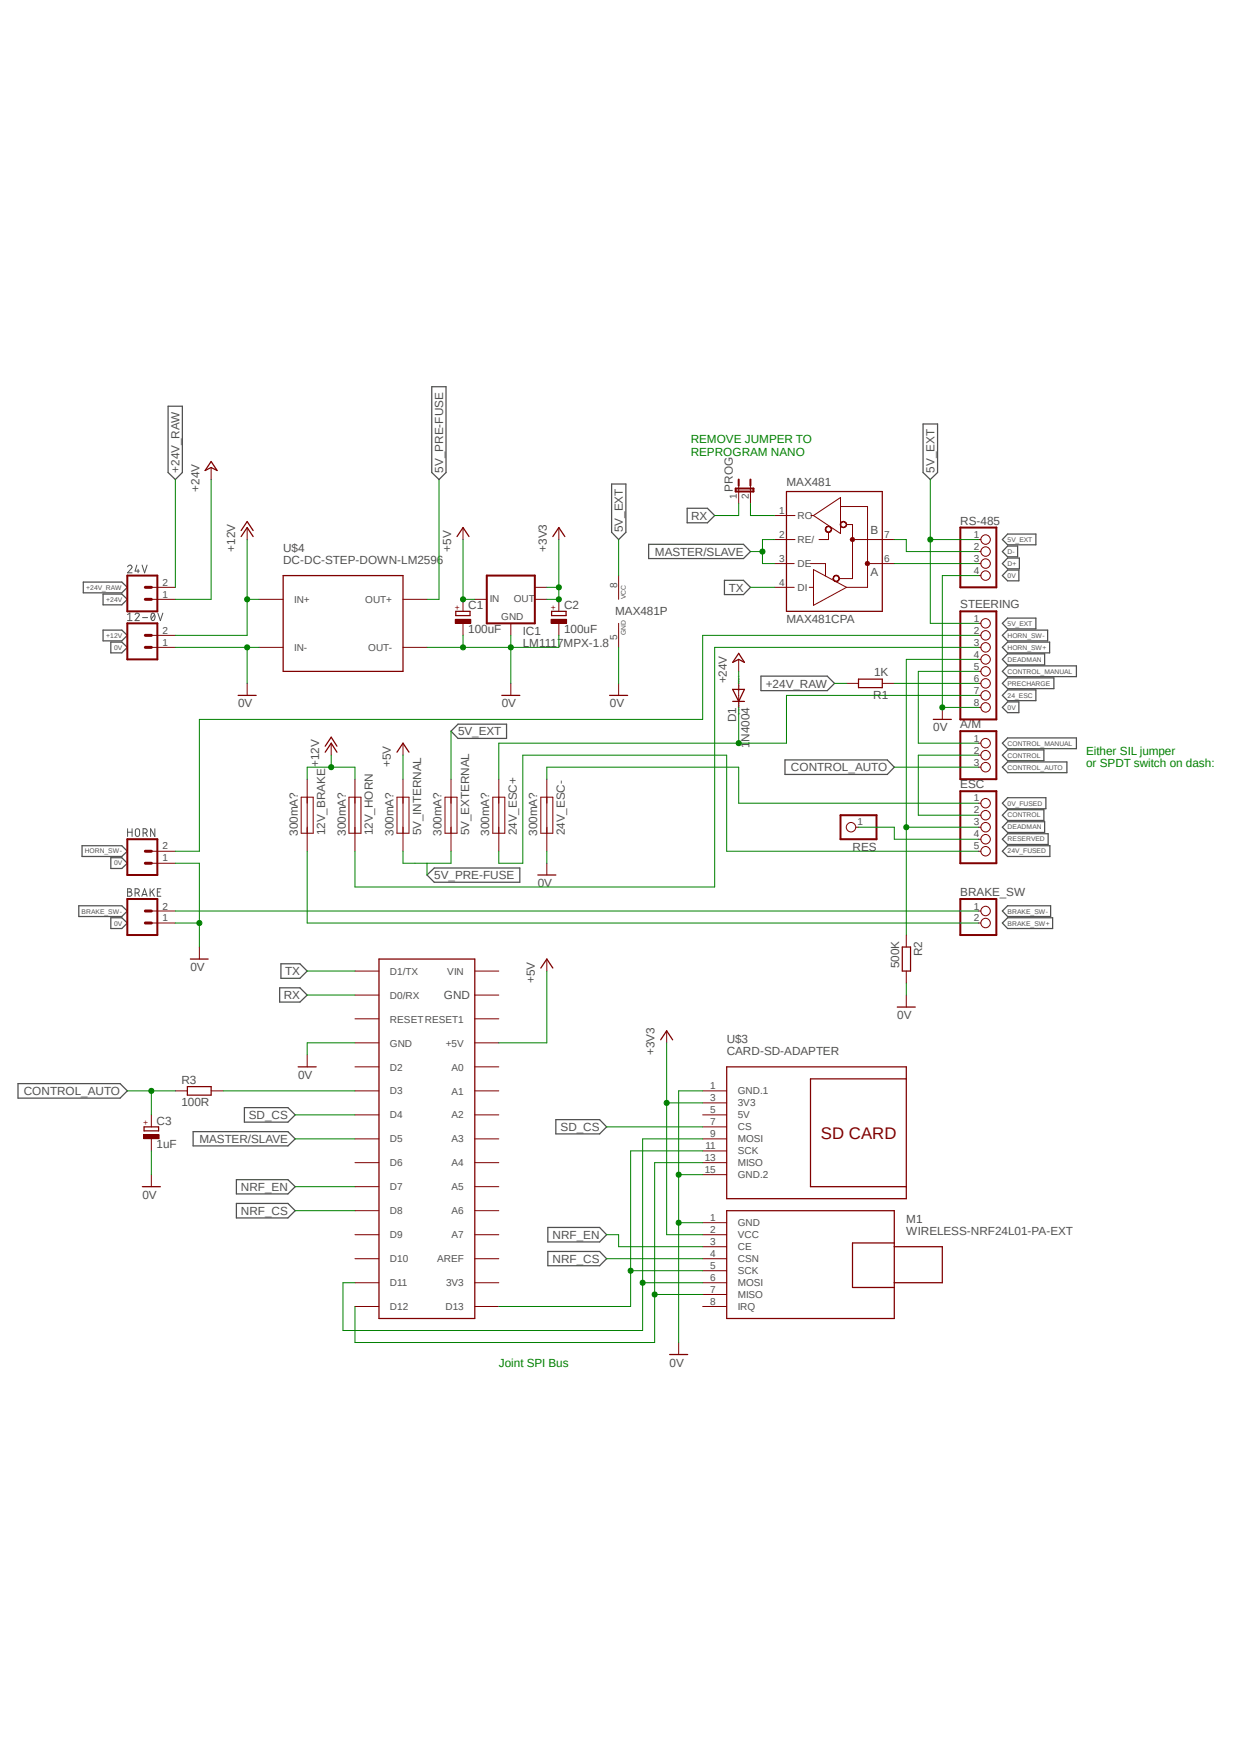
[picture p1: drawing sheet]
<svg xmlns="http://www.w3.org/2000/svg" width="210mm" height="297mm" viewBox="0 0 210 297" stroke-linecap="round" stroke-linejoin="round" font-family="sans-serif">
<path d="M2.8 65.2l203.9 166.6M206.7 65.2l-203.9 166.6" fill="none" stroke="#fff" stroke-width=".17"/>
<g fill="none" stroke="#505050" stroke-width=".17">
<path d="M21.6 95.9a.39 .39 0 0 1 .4-.3 .39 .39 0 0 1 .4 .4l-.8 .9h.8M23.2 95.6l-.3 1h.7M23.4 96.4v.5M24 95.6l.5 1.3 .4-1.3M21.6 104l.4-.2v1.2M21.6 105h.8M22.9 104a.35 .35 0 0 1 .5-.2 .35 .35 0 0 1 .1 .5l-.6 .7h.7M24.1 104.5h.9M25.6 103.9l.3-.1a.72 .72 0 0 1 0 1.2 .86 .86 0 0 1-.3-1.1zM26.2 104l-.6 .7M26.7 103.8l.4 1.2 .5-1.2M21.6 150.4l.5 .1 .1 .1-.1 .3-.1 .1h.1l.3 .3-.3 .3-.5 .1z"/>
<path d="M21.6 140.3v1.3M21.6 140.8h.8M21.6 151h.4M22.4 140.3v1.3M22.9 151.1l.5-.1a.34 .34 0 0 0 0-.5l-.5-.1v1.3M22.9 140.4a.37 .37 0 0 1 .5-.1 .37 .37 0 0 1 .2 .3v.8l-.1 .1h-.4a1.12 1.12 0 0 1-.2-1.1zM23.3 151.1l.3 .6M24 151.7l.5-1.3 .4 1.3M24.1 151.4h.7M24.2 141l.5-.1 .1-.1 .1-.2-.2-.3h-.5v1.3M24.6 141l.3 .6M25.4 150.4v1.3"/>
<path d="M25.7 150.9l.4 .8M26.1 150.4l-.7 .8M26.2 140.3v1.3l-.7-1.3v1.3M26.6 151h.5M27.2 150.4h-.6v1.3h.6"/>
</g>
<g fill="none" stroke="#505050" stroke-width=".21">
<path d="M28.4 68.7h2.5v11.3l-1.2 1.2-1.3-1.2zM73.1 65.4h2.4v14.6l-1.2 1.2-1.2-1.2zM156.2 71.8h2.5v8.2l-1.3 1.2-1.2-1.2zM14.1 98.5h6.5l.9 .9-.9 .9h-6.5zM103.5 81.9h2.4v8.2l-1.2 1.2-1.2-1.2zM109.8 92.1h16l1.2 1.2-1.2 1.2h-16zM116.3 86h3.4l1.2 1.2-1.2 1.3h-3.4zM122.6 98.2h3.2l1.2 1.2-1.2 1.2h-3.2zM170.5 96.5h1.9v1.8h-1.9l-.9-.9zM170.5 92.4h1.7v1.8h-1.7l-.9-.9zM170.5 94.4h2v1.9h-2l-.9-.9zM170.5 90.4h4.8v1.8h-4.8l-.9-.9z"/>
<path d="M17.4 106.6h3.2l.9 .9-.9 1h-3.2zM17.4 100.5h3.2l.9 .9-.9 1h-3.2zM18.8 108.7h1.8l.9 .9-.9 .9h-1.8zM128.8 114.4h11.2l1.2 1.3-1.2 1.2h-11.2zM169.6 109.6l.9-.9h7.1v1.8h-7.1zM169.6 107.5l.9-.9h6.8v1.9h-6.8zM170.5 118.8h1.9v1.8h-1.9l-.9-.9zM170.5 110.7h6.3v1.8h-6.3l-.9-.9zM170.5 116.8h4.8v1.8h-4.8l-.9-.9zM170.5 104.6h4.8v1.8h-4.8l-.9-.9zM170.5 114.7h7.9v1.8h-7.9l-.9-.8zM170.5 112.7h11.7v1.8h-11.7l-.9-.9z"/>
<path d="M76.3 123.7l1.2-1.1h8.2v2.4h-8.2zM132.8 128.6h17.4l1.1 1.2-1.1 1.3h-17.4zM169.6 125.8l.9-.9h11.7v1.8h-11.7zM170.5 137h6.2v1.9h-6.2l-.9-.9zM170.5 126.9h6.2v1.8h-6.2l-.9-.9zM170.5 139.1h6.3v1.8h-6.3l-.9-.9zM170.5 135h6.5v1.9h-6.5l-.9-1zM170.5 128.9h10.1v1.9h-10.1l-.9-1zM13.3 153.3h7.3l.9 .9-.9 .9h-7.3zM13.9 143.1h6.7l.9 1-.9 .8h-6.7zM18.8 145.2h1.8l.9 .9-.9 .9h-1.8zM18.8 155.3h1.8l.9 .9-.9 .9h-1.8z"/>
<path d="M72.3 148.1l1.2-1.2h14.5v2.4h-14.5zM169.6 154.2l.9-.9h7.3v1.8h-7.3zM170.5 155.3h7.6v1.8h-7.6l-.9-.9zM170.5 143.1h7.2v1.8h-7.2l-.9-.8zM170.5 141.1h6.9v1.8h-6.9l-.9-.9zM47.3 167.2h3.5l1.2 1.2-1.2 1.2h-3.5zM47.5 163.1h3.3l1.2 1.2-1.2 1.3h-3.3zM3 183.4h17.3l1.2 1.2-1.2 1.2h-17.3zM32.7 191.5h16l1.3 1.2-1.3 1.2h-16zM40 199.6h8.7l1.3 1.2-1.3 1.3h-8.7zM41.4 187.5h7.3l1.3 1.2-1.3 1.2h-7.3zM94.1 189.5h7.4l1.2 1.2-1.2 1.2h-7.4z"/>
<path d="M40 203.7h8.7l1.3 1.2-1.3 1.2h-8.7zM92.7 207.7h8.8l1.2 1.3-1.2 1.2h-8.8zM92.7 211.8h8.8l1.2 1.2-1.2 1.2h-8.8z"/>
</g>
<g fill="none" stroke="#800000" stroke-width=".21">
<path d="M35.7 78.1l1 1.5-1-.5-1 .5zM40.8 90.8l1-1.5 1 1.5M40.8 89.8l1-1.5 1 1.5M47.9 97.4h20.3v16.2h-20.3zM93.6 90.8l1-1.5 1 1.5M40.3 117.7h3M77.1 103.5h2.4v.7h-2.4zM84.9 117.7h3.1M67.2 127.3l1-1.5 1 1.5M64.1 162.3h16.2v60.8h-16.2zM91.5 163.8l1-1.5 1.1 1.5M111.8 176l1-1.5 1 1.5"/>
<path d="M50.5 180.6h3M123 180.6h30.4v22.3h-30.4zM153.4 182.6h-16.2v18.2h16.2M123 204.9h28.3v18.2h-28.3zM151.3 211h8.2v6.1h-8.2M151.3 210.4h-7v7.5h7M113.3 229.2h3.1"/>
</g>
<g fill="none" stroke="#800000" stroke-width=".17">
<path d="M35.7 79.1v2.1M41.8 89.3v2M90.5 99.4h2M94.6 89.3v2M165.6 91.3h.4M165.6 93.3h.4M165.6 95.4h.4M165.6 97.4h.4M41.8 115.7v2M43.9 101.4h4M43.9 109.6h4M68.2 101.4h4.1"/>
<path d="M68.2 109.6h4.1M80.3 101.4h2.1M86.4 105.5v2M86.4 115.7v2M90.5 101.4h2M68.2 125.8v2M165.6 135.9h.4M165.6 138h.4M165.6 140h.4M165.6 142h.4M165.6 144.1h.4M165.6 154.2h.4"/>
<path d="M165.6 156.2h.4M52 178.5v2.1M60.1 164.3h4M60.1 168.4h4M60.1 172.4h4M60.1 176.5h4M80.3 164.3h4.1M80.3 168.4h4.1M80.3 172.4h4.1M80.3 176.5h4.1M92.5 162.3v2M112.8 174.5v2"/>
<path d="M60.1 180.6h4M60.1 184.6h4M60.1 188.7h4M60.1 192.7h4M60.1 196.8h4M80.3 180.6h4.1M80.3 184.6h4.1M80.3 188.7h4.1M80.3 192.7h4.1M80.3 196.8h4.1M118.9 184.6h4.1M118.9 188.7h4.1"/>
<path d="M118.9 192.7h4.1M118.9 196.8h4.1M118.9 186.6h4.1M118.9 190.7h4.1M118.9 194.8h4.1M118.9 198.8h4.1M60.1 200.8h4M60.1 204.9h4M60.1 209h4M60.1 213h4M60.1 217.1h4M80.3 200.8h4.1"/>
<path d="M80.3 204.9h4.1M80.3 209h4.1M80.3 213h4.1M80.3 217.1h4.1M118.9 209h4.1M118.9 213h4.1M118.9 217.1h4.1M118.9 206.9h4.1M118.9 211h4.1M118.9 215.1h4.1M118.9 219.1h4.1M60.1 221.1h4"/>
<path d="M80.3 221.1h4.1M114.9 227.2v2M118.9 221.1h4.1"/>
<circle cx="166.8" cy="91.3" r=".8"/>
<circle cx="166.8" cy="95.4" r=".8"/>
<circle cx="166.8" cy="97.4" r=".8"/>
<circle cx="166.8" cy="93.3" r=".8"/>
<circle cx="166.8" cy="138" r=".8"/>
<circle cx="166.8" cy="140" r=".8"/>
<circle cx="166.8" cy="135.9" r=".8"/>
<circle cx="166.8" cy="142" r=".8"/>
<circle cx="166.8" cy="154.2" r=".8"/>
<circle cx="166.8" cy="156.2" r=".8"/>
<circle cx="166.8" cy="144.1" r=".8"/>
</g>
<path d="M82.4 97.4h8.1v8.1h-8.1zM162.5 89.3h6.1v10.1h-6.1zM162.5 133.9h6.1v12.2h-6.1zM162.5 152.1h6.1v6.1h-6.1z" fill="none" stroke="#800000" stroke-width=".34"/>
<path d="M77 104.8h2.7v.7h-2.7z" fill-rule="evenodd" fill="#800000"/>
<path d="M77 104.8h2.7v.7h-2.7zM78.4 101.4v2.1M78.4 105.5v2" fill="none" stroke="#800000" stroke-width=".17"/>
<path d="M93.3 103.5h2.5v.7h-2.5z" fill="none" stroke="#800000" stroke-width=".21"/>
<path d="M93.3 104.8h2.6v.7h-2.6z" fill-rule="evenodd" fill="#800000"/>
<g fill="none" stroke="#800000" stroke-width=".17">
<path d="M133.1 91.3h1.4M133.1 95.4h1.3M133.1 99.4h1.3M133.1 87.2h1.4M136.9 99.4h.8M137.2 95.4h2.5v2.1M137.2 87.2h.5M137.7 87.2l4.5-3v6.1zM137.7 96.4l5.6 3-5.6 3zM140.2 90.1v1.2h-1.6M142.2 85.7h4.6v13.7h-3.5M143.3 88.8h1v9.1h-2.3"/>
<path d="M144.3 91.3h5M146.8 95.4h2.5M93.3 104.8h2.6v.7h-2.6zM94.6 101.4v2.1M94.6 105.5v2"/>
</g>
<path d="M133.1 83.2h16.2v20.3h-16.2z" fill="none" stroke="#800000" stroke-width=".21"/>
<path d="M139.9 89.1a.55 .55 0 0 1 .8 .3 .55 .55 0 0 1-.4 .7 .55 .55 0 0 1-.6-.5 .45 .45 0 0 1 .6-.5 .45 .45 0 0 1 .3 .6 .45 .45 0 0 1-.6 .3l-.3-.4z" fill-rule="evenodd" fill="#800000"/>
<path d="M139.9 89.1a.55 .55 0 0 1 .8 .3 .55 .55 0 0 1-.4 .7 .55 .55 0 0 1-.6-.5 .45 .45 0 0 1 .6-.5 .45 .45 0 0 1 .3 .6 .45 .45 0 0 1-.6 .3l-.3-.4z" fill="none" stroke="#800000" stroke-width=".17"/>
<path d="M142.2 88.5a.57 .57 0 0 1 .9-.2 .57 .57 0 0 1 0 .9 .57 .57 0 0 1-.9-.1 .51 .51 0 0 1 .4-.7 .51 .51 0 0 1 .6 .4 .51 .51 0 0 1-.6 .4 .51 .51 0 0 1-.4-.7z" fill-rule="evenodd" fill="#800000"/>
<path d="M142.2 88.5a.57 .57 0 0 1 .9-.2 .57 .57 0 0 1 0 .9 .57 .57 0 0 1-.9-.1 .51 .51 0 0 1 .4-.7 .51 .51 0 0 1 .6 .4 .51 .51 0 0 1-.6 .4 .51 .51 0 0 1-.4-.7z" fill="none" stroke="#800000" stroke-width=".17"/>
<path d="M141.2 97.4a.55 .55 0 0 1 .8 .3 .55 .55 0 0 1-.3 .7 .55 .55 0 0 1-.7-.5h.1a.47 .47 0 0 1 .4-.4 .47 .47 0 0 1 .5 .4 .52 .52 0 0 1-.5 .4 .52 .52 0 0 1-.5-.4z" fill-rule="evenodd" fill="#800000"/>
<path d="M141.2 97.4a.55 .55 0 0 1 .8 .3 .55 .55 0 0 1-.3 .7 .55 .55 0 0 1-.7-.5h.1a.47 .47 0 0 1 .4-.4 .47 .47 0 0 1 .5 .4 .52 .52 0 0 1-.5 .4 .52 .52 0 0 1-.5-.4z" fill="none" stroke="#800000" stroke-width=".17"/>
<path d="M144 91.1l.3-.2 .2 .2 .1 .2-.1 .3-.2 .1-.3-.1-.1-.3h.4h-.4z" fill-rule="evenodd" fill="#800000"/>
<path d="M144 91.1l.3-.2 .2 .2 .1 .2-.1 .3-.2 .1-.3-.1-.1-.3h.4h-.4z" fill="none" stroke="#800000" stroke-width=".17"/>
<path d="M146.5 95.1l.3-.1 .3 .1 .1 .3-.1 .2-.3 .1-.3-.1-.1-.2h.5h-.5z" fill-rule="evenodd" fill="#800000"/>
<g fill="none" stroke="#800000" stroke-width=".17">
<path d="M25.6 99.4h4.1M78.4 89.3v2M104.7 97.4v4M125 82.2v3M127 82.2v3M131.1 87.2h2M131.1 91.3h2M131.1 95.4h2M131.1 99.4h2M146.5 95.1l.3-.1 .3 .1 .1 .3-.1 .2-.3 .1-.3-.1-.1-.2h.5h-.5zM149.3 91.3h2M149.3 95.4h2"/>
<path d="M25.6 101.4h4.1M25.6 109.6h4.1M25.6 107.5h4.1M104.7 105.5v4.1M104.7 115.7v2M125 111.6v2M125 115.7v4M143.3 115.7h2M149.3 115.7h2M159.5 119.7v2.1M165.6 109.6h.4M165.6 107.5h.4"/>
<path d="M165.6 115.7h.4M165.6 105.5h.4M165.6 111.6h.4M165.6 113.6h.4M165.6 117.7h.4M165.6 119.7h.4M51 134.9h2v6.1h-2zM52 131.9v12.2M56 125.8v2M59.1 134.9h2v6.1h-2zM60.1 131.9v12.2M67.2 134.9h2v6.1h-2z"/>
<path d="M68.2 131.9v12.2M75.3 134.9h2v6.1h-2zM76.3 131.9v12.2M83.4 134.9h2v6.1h-2zM84.4 131.9v12.2M91.5 134.9h2.1v6.1h-2.1zM92.5 131.9v12.2M144.8 140h.5M165.6 125.8h.4M165.6 127.8h.4M165.6 129.8h.4M25.6 146.1h4.1"/>
<path d="M25.6 144.1h4.1M25.6 156.2h4.1M25.6 154.2h4.1M92.5 146.1v2M153.4 158.2v2.1M33.7 160.3v2M153.4 164.3v2.1M153.4 168.4v2M29.7 184.6h2M35.7 184.6h2.1"/>
<circle cx="166.8" cy="105.5" r=".8"/>
<circle cx="166.8" cy="107.5" r=".8"/>
<circle cx="166.8" cy="111.6" r=".8"/>
<circle cx="166.8" cy="113.6" r=".8"/>
<circle cx="166.8" cy="117.7" r=".8"/>
<circle cx="166.8" cy="109.6" r=".8"/>
<circle cx="166.8" cy="119.7" r=".8"/>
<circle cx="166.8" cy="115.7" r=".8"/>
<circle cx="144" cy="140" r=".8"/>
<circle cx="166.8" cy="129.8" r=".8"/>
<circle cx="166.8" cy="127.8" r=".8"/>
<circle cx="166.8" cy="125.8" r=".8"/>
</g>
<g fill="none" stroke="#800000" stroke-width=".21">
<path d="M77.3 90.8l1.1-1.5 1 1.5M103.2 117.7h3M124 116.7h2l-1 2zM124 118.7h2M125 110.6l1 1.5-1-.5-1 .5zM145.3 114.9h4v1.5h-4zM55 127.3l1-1.5 1 1.5M55 126.3l1-1.5 1 1.5M157.9 121.8h3.1M91 148.1h3.1M32.2 162.3h3M151.8 170.4h3.1"/>
<path d="M152.7 160.3h1.4v4h-1.4zM24.4 190.7h2.4v.7h-2.4zM31.7 183.9h4v1.4h-4z"/>
</g>
<path d="M21.5 97.4h5.1v6.1h-5.1zM124.5 82.7h3v.5h-3zM125 81.2v1M127 81.2v1M21.5 105.5h5.1v6.1h-5.1zM162.5 103.5h6.1v18.3h-6.1zM142.2 138h6.1v4h-6.1zM162.5 123.7h6.1v8.2h-6.1zM21.5 142h5.1v6.1h-5.1zM21.5 152.1h5.1v6.1h-5.1z" fill="none" stroke="#800000" stroke-width=".34"/>
<path d="M24.6 99.4h1M24.6 101.4h1M24.6 107.5h1M24.6 109.6h1M24.6 144.1h1M24.6 146.1h1M24.6 154.2h1M24.6 156.2h1" fill="none" stroke="#800000" stroke-width=".51"/>
<path d="M24.3 192h2.6v.7h-2.6z" fill-rule="evenodd" fill="#800000"/>
<path d="M24.3 192h2.6v.7h-2.6zM25.6 188.7v2M25.6 192.7v2.1M25.6 198.8v2" fill="none" stroke="#800000" stroke-width=".17"/>
<path d="M24.1 200.8h3" fill="none" stroke="#800000" stroke-width=".21"/>
<path d="M118.9 196.8h-8.1v30.4h-50.7M110.8 219.1h8.1" fill="none" stroke="#008000" stroke-width=".17"/>
<circle cx="110.8" cy="219.1" r=".43" fill="#008000"/>
<g fill="none" stroke="#008000" stroke-width=".17">
<path d="M118.9 192.7h-10.1v32.5h-50.8v-8.1h2.1M108.8 217.1h10.1M60.1 221.1v6.1"/>
<circle cx="110.8" cy="219.1" r=".43"/>
</g>
<circle cx="108.7" cy="217.1" r=".43" fill="#008000"/>
<g fill="none" stroke="#008000" stroke-width=".17">
<path d="M29.7 109.6h14.2M41.8 109.6v6.1"/>
<circle cx="108.7" cy="217.1" r=".43"/>
</g>
<circle cx="41.8" cy="109.6" r=".43" fill="#008000"/>
<g fill="none" stroke="#008000" stroke-width=".17">
<path d="M72.3 109.6h14.1M86.4 107.5v8.2"/>
<circle cx="41.8" cy="109.6" r=".43"/>
</g>
<circle cx="86.4" cy="109.6" r=".43" fill="#008000"/>
<g fill="none" stroke="#008000" stroke-width=".17">
<path d="M78.4 107.5v2.1"/>
<circle cx="86.4" cy="109.6" r=".43"/>
</g>
<circle cx="78.4" cy="109.6" r=".43" fill="#008000"/>
<g fill="none" stroke="#008000" stroke-width=".17">
<path d="M94.6 107.5v2.1h-8.2M114.9 198.8h4M118.9 184.6h-4v22.3h4"/>
<circle cx="78.4" cy="109.6" r=".43"/>
</g>
<circle cx="114.8" cy="198.8" r=".43" fill="#008000"/>
<g fill="none" stroke="#008000" stroke-width=".17">
<path d="M114.9 206.9v20.3"/>
<circle cx="114.8" cy="198.8" r=".43"/>
</g>
<circle cx="114.8" cy="206.9" r=".43" fill="#008000"/>
<g fill="none" stroke="#008000" stroke-width=".17">
<path d="M165.6 97.4h-6.1v22.3h6.1"/>
<circle cx="114.8" cy="206.9" r=".43"/>
</g>
<circle cx="159.5" cy="119.7" r=".43" fill="#008000"/>
<g fill="none" stroke="#008000" stroke-width=".17">
<path d="M104.7 109.6v6.1M29.7 146.1h4v10.1h-4"/>
<circle cx="159.5" cy="119.7" r=".43"/>
</g>
<circle cx="33.7" cy="156.2" r=".43" fill="#008000"/>
<g fill="none" stroke="#008000" stroke-width=".17">
<path d="M41.8 91.3v16.2h-12.1M41.8 101.4h2.1M33.7 156.2v4.1M92.5 144.1v2M60.1 176.5h-8.1v2M153.4 166.4v2M25.6 194.8v4"/>
<circle cx="33.7" cy="156.2" r=".43"/>
</g>
<circle cx="41.8" cy="101.4" r=".43" fill="#008000"/>
<g fill="none" stroke="#008000" stroke-width=".17">
<path d="M52 131.9v-2.1h8.1v2.1M56 127.8v2"/>
<circle cx="41.8" cy="101.4" r=".43"/>
</g>
<circle cx="56" cy="129.8" r=".43" fill="#008000"/>
<g fill="none" stroke="#008000" stroke-width=".17">
<path d="M78.4 91.3v10.1h1.9M68.2 127.8v4.1M92.5 164.3v12.2h-8.1"/>
<circle cx="56" cy="129.8" r=".43"/>
</g>
<circle cx="78.4" cy="101.4" r=".43" fill="#008000"/>
<g fill="none" stroke="#008000" stroke-width=".17">
<path d="M112.8 176.5v32.5h6.1M112.8 186.6h6.1"/>
<circle cx="78.4" cy="101.4" r=".43"/>
</g>
<circle cx="112.8" cy="186.6" r=".43" fill="#008000"/>
<g fill="none" stroke="#008000" stroke-width=".17">
<path d="M92.5 99.4h2.1M94.6 91.3v10.1h-2.1"/>
<circle cx="112.8" cy="186.6" r=".43"/>
</g>
<circle cx="94.6" cy="99.4" r=".43" fill="#008000"/>
<circle cx="94.6" cy="99.4" r=".43" fill="none" stroke="#008000" stroke-width=".17"/>
<circle cx="94.6" cy="101.4" r=".43" fill="#008000"/>
<g fill="none" stroke="#008000" stroke-width=".17">
<path d="M50 188.7h10.1M102.7 190.7h16.2M118.9 194.8h-12.2v26.3h-22.3M106.7 215.1h12.2"/>
<circle cx="94.6" cy="101.4" r=".43"/>
</g>
<circle cx="106.7" cy="215.1" r=".43" fill="#008000"/>
<g fill="none" stroke="#008000" stroke-width=".17">
<path d="M127 93.3h2M131.1 91.3h-2.1v4.1h2.1M151.3 91.3h2.1v2h12.2M151.3 95.4h14.3M50 192.7h10.1M50 200.8h10.1M50 204.9h10.1M102.7 209h2v2h14.2M102.7 213h16.2"/>
<circle cx="106.7" cy="215.1" r=".43"/>
</g>
<circle cx="129" cy="93.3" r=".43" fill="#008000"/>
<g fill="none" stroke="#008000" stroke-width=".17">
<path d="M125 85.2v2h-4.1M127 99.4h4.1M153.4 111.6v46.6M153.4 140h12.2M165.6 127.8h-10.2v10.2h10.2M52 168.4h8.1M52 164.3h8.1"/>
<circle cx="129" cy="93.3" r=".43"/>
</g>
<circle cx="153.4" cy="140" r=".43" fill="#008000"/>
<g fill="none" stroke="#008000" stroke-width=".17">
<path d="M125 119.7v6.1M153.4 111.6h12.2M165.6 117.7h-32.5v8.1h-48.7v6.1"/>
<circle cx="153.4" cy="140" r=".43"/>
</g>
<circle cx="125" cy="125.8" r=".43" fill="#008000"/>
<g fill="none" stroke="#008000" stroke-width=".17">
<path d="M29.7 81.2v18.2M35.7 81.2v20.2h-6M74.3 81.2v20.2h-2M157.4 91.3h8.2M157.4 81.2v24.3h8.2M125 113.6v2.1M141.2 115.7h2.1M151.3 115.7h14.3M165.6 109.6h-44.7v40.5h-60.8v-6M165.6 107.5h-46.7v14.3h-85.2v22.3h-4M76.3 123.7v8.2M92.5 131.9v-2.1h32.5v6.1h40.6"/>
<path d="M145.3 140h6v2h14.3M52 144.1v12.1h113.6M68.2 144.1v2h8.1v-2M72.3 146.1v2M84.4 144.1v2h4.1v-18.3h34.5v16.3h42.6"/>
<circle cx="125" cy="125.8" r=".43"/>
</g>
<circle cx="157.4" cy="91.3" r=".43" fill="#008000"/>
<g fill="none" stroke="#008000" stroke-width=".17">
<path d="M104.7 91.3v6.1M127 85.2v2h4.1M165.6 113.6h-10.2v12.2h10.2M151.3 129.8h14.3M21.5 184.6h8.2M25.6 184.6v4.1M37.8 184.6h22.3"/>
<circle cx="157.4" cy="91.3" r=".43"/>
</g>
<circle cx="25.6" cy="184.6" r=".43" fill="#008000"/>
<g fill="none" stroke="#008000" stroke-width=".17">
<path d="M29.7 154.2h135.9"/>
<circle cx="25.6" cy="184.6" r=".43"/>
</g>
<text font-size="2.8" fill="#800000" x="138.9" y="192.7">SD CARD</text>
<g font-size="2" fill="#008000">
<text x="116.9" y="75">REMOVE JUMPER TO</text>
<text x="116.9" y="77.1">REPROGRAM NANO</text>
<text x="183.8" y="127.7">Either SIL jumper</text>
<text x="183.8" y="129.8">or SPDT switch on dash:</text>
<text x="84.4" y="231.3">Joint SPI Bus</text>
</g>
<g font-size="2" fill="#505050">
<text x="30.4" y="80" transform="rotate(-90 30.4 80)">+24V_RAW</text>
<text x="33.7" y="83.2" transform="rotate(-90 33.7 83.2)">+24V</text>
<text x="75" y="80" transform="rotate(-90 75 80)">5V_PRE-FUSE</text>
<text x="124" y="83.2" transform="rotate(-90 124 83.2)">PROG</text>
<text x="133.1" y="82.2">MAX481</text>
<text x="158.2" y="80" transform="rotate(-90 158.2 80)">5V_EXT</text>
<text x="117" y="88">RX</text>
<text x="162.5" y="88.8">RS-485</text>
<text x="39.8" y="93.3" transform="rotate(-90 39.8 93.3)">+12V</text>
<text x="47.9" y="95.4">DC-DC-STEP-DOWN-LM2596</text>
<text x="47.9" y="93.3">U$4</text>
<text x="76.3" y="93.3" transform="rotate(-90 76.3 93.3)">+5V</text>
<text x="92.5" y="93.3" transform="rotate(-90 92.5 93.3)">+3V3</text>
<text x="105.4" y="90.1" transform="rotate(-90 105.4 90.1)">5V_EXT</text>
<text x="110.8" y="94.1">MASTER/SLAVE</text>
<text x="147.3" y="90.3">B</text>
<text x="123.3" y="100.2">TX</text>
<text x="147.3" y="97.4">A</text>
<text x="79.2" y="107.1">100uF</text>
<text x="79.2" y="103.1">C1</text>
<text x="88.5" y="107.5">IC1</text>
<text x="95.5" y="103.1">C2</text>
<text x="95.5" y="107.1">100uF</text>
<text x="104.1" y="104.1">MAX481P</text>
<text x="133.1" y="105.5">MAX481CPA</text>
<text x="162.5" y="103">STEERING</text>
<text x="88.5" y="109.6">LM1117MPX-1.8</text>
<text x="40.3" y="119.7">0V</text>
<text x="84.9" y="119.7">0V</text>
<text x="103.2" y="119.7">0V</text>
<text x="123" y="115.7" transform="rotate(-90 123 115.7)">+24V</text>
<text x="129.6" y="116.4">+24V_RAW</text>
<text x="147.8" y="118.3">R1</text>
<text x="147.9" y="114.5">1K</text>
<text x="77.5" y="124.5">5V_EXT</text>
<text x="124.6" y="122.3" transform="rotate(-90 124.6 122.3)">D1</text>
<text x="157.9" y="123.8">0V</text>
<text x="162.5" y="123.3">A/M</text>
<text x="54" y="129.8" transform="rotate(-90 54 129.8)">+12V</text>
<text x="66.2" y="129.8" transform="rotate(-90 66.2 129.8)">+5V</text>
<text x="126.8" y="126.7" transform="rotate(-90 126.8 126.7)">1N4004</text>
<text x="133.9" y="130.6">CONTROL_AUTO</text>
<text x="162.5" y="133.4">ESC</text>
<text x="50.4" y="141.4" transform="rotate(-90 50.4 141.4)">300mA?</text>
<text x="55" y="141.4" transform="rotate(-90 55 141.4)">12V_BRAKE</text>
<text x="58.5" y="141.4" transform="rotate(-90 58.5 141.4)">300mA?</text>
<text x="63.1" y="141.4" transform="rotate(-90 63.1 141.4)">12V_HORN</text>
<text x="66.6" y="141.4" transform="rotate(-90 66.6 141.4)">300mA?</text>
<text x="71.2" y="141.4" transform="rotate(-90 71.2 141.4)">5V_INTERNAL</text>
<text x="74.7" y="141.4" transform="rotate(-90 74.7 141.4)">300mA?</text>
<text x="79.4" y="141.4" transform="rotate(-90 79.4 141.4)">5V_EXTERNAL</text>
<text x="82.8" y="141.4" transform="rotate(-90 82.8 141.4)">300mA?</text>
<text x="87.5" y="141.4" transform="rotate(-90 87.5 141.4)">24V_ESC+</text>
<text x="90.9" y="141.4" transform="rotate(-90 90.9 141.4)">300mA?</text>
<text x="95.6" y="141.4" transform="rotate(-90 95.6 141.4)">24V_ESC-</text>
<text x="144.3" y="144">RES</text>
<text x="73.5" y="148.8">5V_PRE-FUSE</text>
<text x="91" y="150.1">0V</text>
<text x="162.5" y="151.6">BRAKE_SW</text>
<text x="156" y="161.8" transform="rotate(-90 156 161.8)">R2</text>
<text x="32.2" y="164.3">0V</text>
<text x="48.3" y="165.1">TX</text>
<text x="90.5" y="166.4" transform="rotate(-90 90.5 166.4)">+5V</text>
<text x="152.2" y="163.9" transform="rotate(-90 152.2 163.9)">500K</text>
<text x="48" y="169.1">RX</text>
<text x="75.1" y="169">GND</text>
<text x="151.8" y="172.4">0V</text>
<text x="110.8" y="178.5" transform="rotate(-90 110.8 178.5)">+3V3</text>
<text x="123" y="178.5">CARD-SD-ADAPTER</text>
<text x="123" y="176.5">U$3</text>
<text x="4" y="185.3">CONTROL_AUTO</text>
<text x="30.7" y="183.4">R3</text>
<text x="50.5" y="182.6">0V</text>
<text x="26.5" y="190.3">C3</text>
<text x="30.7" y="187.2">100R</text>
<text x="42.1" y="189.4">SD_CS</text>
<text x="94.9" y="191.4">SD_CS</text>
<text x="26.5" y="194.4">1uF</text>
<text x="33.7" y="193.5">MASTER/SLAVE</text>
<text x="24.1" y="202.9">0V</text>
<text x="40.8" y="201.6">NRF_EN</text>
<text x="40.8" y="205.6">NRF_CS</text>
<text x="93.5" y="209.7">NRF_EN</text>
<text x="153.4" y="209">WIRELESS-NRF24L01-PA-EXT</text>
<text x="153.4" y="206.9">M1</text>
<text x="93.5" y="213.7">NRF_CS</text>
<text x="113.3" y="231.3">0V</text>
</g>
<g font-size="1.7" fill="#505050">
<text x="124.7" y="84.4" transform="rotate(-90 124.7 84.4)">1</text>
<text x="126.7" y="84.4" transform="rotate(-90 126.7 84.4)">2</text>
<text x="131.9" y="87">1</text>
<text x="135" y="87.8">RO</text>
<text x="131.9" y="91">2</text>
<text x="131.9" y="95.1">3</text>
<text x="135" y="91.9">RE/</text>
<text x="135" y="96">DE</text>
<text x="149.6" y="95.1">6</text>
<text x="149.6" y="91">7</text>
<text x="164.8" y="91">1</text>
<text x="164.8" y="93">2</text>
<text x="164.8" y="95.1">3</text>
<text x="27.5" y="101.2">1</text>
<text x="27.5" y="99.1">2</text>
<text x="82.9" y="101.9">IN</text>
<text x="87" y="101.9">OUT</text>
<text x="104.4" y="99.6" transform="rotate(-90 104.4 99.6)">8</text>
<text x="131.9" y="99.1">4</text>
<text x="135" y="100">DI</text>
<text x="164.8" y="97.1">4</text>
<text x="27.5" y="107.2">2</text>
<text x="49.8" y="102.1">IN+</text>
<text x="61.8" y="102.1">OUT+</text>
<text x="84.8" y="104.9">GND</text>
<text x="164.8" y="105.2">1</text>
<text x="164.8" y="107.2">2</text>
<text x="27.5" y="109.3">1</text>
<text x="49.8" y="110.2">IN-</text>
<text x="62.3" y="110.2">OUT-</text>
<text x="104.4" y="108.3" transform="rotate(-90 104.4 108.3)">5</text>
<text x="164.8" y="109.3">3</text>
<text x="164.8" y="111.3">4</text>
<text x="164.8" y="113.3">5</text>
<text x="164.8" y="115.4">6</text>
<text x="164.8" y="117.4">7</text>
<text x="164.8" y="119.4">8</text>
<text x="164.8" y="125.5">1</text>
<text x="164.8" y="127.6">2</text>
<text x="164.8" y="129.6">3</text>
<text x="164.8" y="135.6">1</text>
<text x="164.8" y="137.7">2</text>
<text x="27.5" y="143.8">2</text>
<text x="145.1" y="139.7">1</text>
<text x="164.8" y="139.7">3</text>
<text x="164.8" y="141.7">4</text>
<text x="164.8" y="143.8">5</text>
<text x="27.5" y="145.8">1</text>
<text x="27.5" y="155.9">1</text>
<text x="27.5" y="153.9">2</text>
<text x="164.8" y="153.9">1</text>
<text x="164.8" y="155.9">2</text>
<text x="66" y="164.9">D1/TX</text>
<text x="75.7" y="164.9">VIN</text>
<text x="66" y="169">D0/RX</text>
<text x="66" y="173.1">RESETRESET1</text>
<text x="66" y="177.1">GND</text>
<text x="75.4" y="177.1">+5V</text>
<text x="66" y="181.2">D2</text>
<text x="66" y="185.2">D3</text>
<text x="76.4" y="181.2">A0</text>
<text x="76.4" y="185.3">A1</text>
<text x="120.2" y="184.3">1</text>
<text x="124.8" y="185.2">GND.1</text>
<text x="66" y="189.3">D4</text>
<text x="76.4" y="189.3">A2</text>
<text x="120.2" y="186.4">3</text>
<text x="120.2" y="188.4">5</text>
<text x="120.2" y="190.4">7</text>
<text x="124.8" y="187.2">3V3</text>
<text x="124.8" y="189.3">5V</text>
<text x="124.8" y="191.3">CS</text>
<text x="66" y="193.3">D5</text>
<text x="66" y="197.4">D6</text>
<text x="76.4" y="193.3">A3</text>
<text x="76.4" y="197.4">A4</text>
<text x="119.3" y="196.5">13</text>
<text x="119.4" y="194.5">11</text>
<text x="120.2" y="192.4">9</text>
<text x="124.8" y="193.3">MOSI</text>
<text x="124.8" y="195.4">SCK</text>
<text x="124.8" y="197.4">MISO</text>
<text x="66" y="201.5">D7</text>
<text x="76.4" y="201.5">A5</text>
<text x="119.3" y="198.5">15</text>
<text x="124.8" y="199.4">GND.2</text>
<text x="66" y="205.5">D8</text>
<text x="66" y="209.6">D9</text>
<text x="76.4" y="205.5">A6</text>
<text x="76.4" y="209.6">A7</text>
<text x="120.2" y="206.6">1</text>
<text x="120.2" y="208.7">2</text>
<text x="124.8" y="207.5">GND</text>
<text x="124.8" y="209.6">VCC</text>
<text x="66" y="213.6">D10</text>
<text x="74" y="213.6">AREF</text>
<text x="120.2" y="210.7">3</text>
<text x="120.2" y="212.7">4</text>
<text x="120.2" y="214.8">5</text>
<text x="124.8" y="211.6">CE</text>
<text x="124.8" y="213.6">CSN</text>
<text x="124.8" y="215.6">SCK</text>
<text x="66" y="217.7">D11</text>
<text x="66" y="221.7">D12</text>
<text x="75.4" y="221.7">D13</text>
<text x="75.5" y="217.7">3V3</text>
<text x="120.2" y="216.8">6</text>
<text x="120.2" y="218.8">7</text>
<text x="120.2" y="220.9">8</text>
<text x="124.8" y="217.7">MOSI</text>
<text x="124.8" y="219.7">MISO</text>
<text x="124.8" y="221.7">IRQ</text>
</g>
<g font-size="1.4" fill="#800000">
<text x="77.9" y="103.2" transform="rotate(-90 77.9 103.2)">+</text>
<text x="94.1" y="103.2" transform="rotate(-90 94.1 103.2)">+</text>
<text x="25.1" y="190.4" transform="rotate(-90 25.1 190.4)">+</text>
</g>
<g font-size="1.1" fill="#505050">
<text x="170.5" y="93.7">D-</text>
<text x="170.5" y="95.8">D+</text>
<text x="170.5" y="91.7">5V_EXT</text>
<text x="14.6" y="99.8">+24V_RAW</text>
<text x="18" y="101.9">+24V</text>
<text x="105.9" y="101.4" transform="rotate(-90 105.9 101.4)">VCC</text>
<text x="170.5" y="97.8">0V</text>
<text x="18" y="108">+12V</text>
<text x="105.9" y="107.5" transform="rotate(-90 105.9 107.5)">GND</text>
<text x="170.5" y="108">HORN_SW-</text>
<text x="170.5" y="105.9">5V_EXT</text>
<text x="19.3" y="110">0V</text>
<text x="170.5" y="112">DEADMAN</text>
<text x="170.5" y="110">HORN_SW+</text>
<text x="170.5" y="118.1">24_ESC</text>
<text x="170.5" y="116">PRECHARGE</text>
<text x="170.5" y="114">CONTROL_MANUAL</text>
<text x="170.5" y="120.1">0V</text>
<text x="170.5" y="128.2">CONTROL</text>
<text x="170.5" y="126.2">CONTROL_MANUAL</text>
<text x="170.5" y="130.3">CONTROL_AUTO</text>
<text x="170.5" y="136.4">0V_FUSED</text>
<text x="170.5" y="138.3">CONTROL</text>
<text x="170.5" y="140.4">DEADMAN</text>
<text x="170.5" y="142.4">RESERVED</text>
<text x="14.4" y="144.4">HORN_SW-</text>
<text x="19.3" y="146.5">0V</text>
<text x="170.5" y="144.4">24V_FUSED</text>
<text x="13.8" y="154.6">BRAKE_SW-</text>
<text x="170.5" y="154.6">BRAKE_SW-</text>
<text x="19.3" y="156.6">0V</text>
<text x="170.5" y="156.6">BRAKE_SW+</text>
</g>
<g font-size=".4" fill="#505050">
<text x="125.2" y="117" transform="rotate(-90 125.2 117)">SpiceOrder 1</text>
<text x="125.2" y="121.1" transform="rotate(-90 125.2 121.1)">SpiceOrder 2</text>
</g>
</svg>
